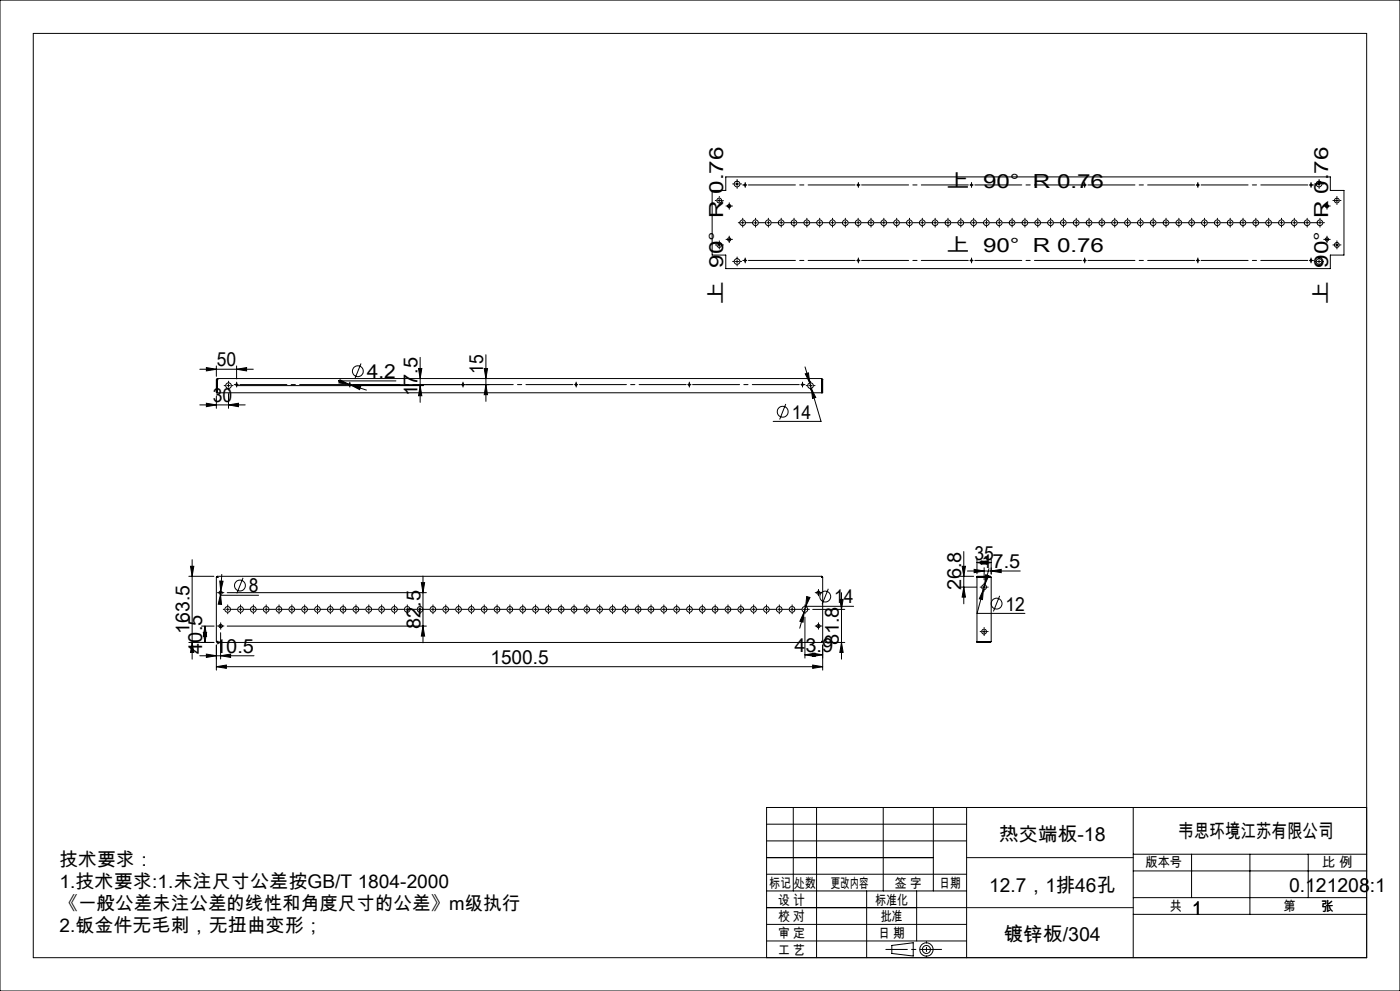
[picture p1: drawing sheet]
<svg xmlns="http://www.w3.org/2000/svg" width="420mm" height="297mm" viewBox="0 0 420 297" stroke-linecap="round" stroke-linejoin="round" font-family="sans-serif">
<g fill="none" stroke="#000" stroke-width=".3">
<path d="M0 0h420v297h-420zM213.6 57.1h4.1v-4.1h181.4v4.1h4.1v19.3h-4.1v4.1h-181.4v-4.1h-4.1zM215.8 59.6v1M220.6 55.1h1M221.1 54.7v.9M358.8 55.5h1M359.3 55v.9M395.2 55.1h1M395.7 54.7v.9M401.1 59.6v1M215.3 73.4h1M215.3 60.1h1"/>
<path d="M215.8 73v.9M218.3 71.8h1M218.3 61.8h1M218.8 61.3v1M218.8 71.3v.9M220.6 78.4h1M221.1 77.9v1M226.2 66.8h.9M226.7 66.3v.9M358.8 78.1h1M359.3 77.6v1M395.2 78.4h1"/>
<path d="M395.7 77.9v1M397.6 71.8h1M397.6 61.8h1M398.1 61.3v1M398.1 71.3v.9M400.6 73.4h.9M400.6 60.1h.9M401.1 73v.9M59.9 110.7h16.1M61.9 110.2l3 .5-3 .5zM64.9 109.7v3.1M64.9 118.7v3.7"/>
<path d="M64.9 113.8v3.9h181.9v-3.9M64.9 113.8h.3M65.2 113.8h.1M65.2 113.7v.1M65.2 113.8v3.9M65.2 113.4v.4M65.2 113.4l-.3 .4M65.2 113.4h181.3M68.1 115.6h.9M68.5 115.1v1M68.5 117.9v4.5M70.9 115.6h56.2"/>
<path d="M71 110.7l3-.5v1zM71 109.7v3.9M102 113.8l2.7 1.4-3-.4zM104.5 115.3h42.3M104.7 115.2l.5 .2M104.9 114.8v1M105.2 115.4l3 .4-.3 1zM105.2 115.4l4.7 1.5M108.3 108.9l-1.9 4.7M118.8 114.2h-17.3l3.2 1M125.6 110.5h.9l-.5 2.9zM126 115.6l.5 3h-.9z"/>
<path d="M126 107.1v13.5M145.3 110.5h1l-.5 2.9zM145.8 115.3l.5 3h-1zM145.8 106.3v14M241.5 110l1.4 4.8M241.6 112l.9-.2 .4 3zM242.7 115.6h.9M242.9 114.8l.5 1.6M243.2 115.1v1M243.4 116.4l1.3 2.7-.9 .3zM243.4 116.4l2.9 9.9h-14.3M246.5 113.4l.1 .4"/>
<path d="M246.5 113.4l.3 .4M246.6 113.8h.1M246.6 113.7v.1M246.6 113.8v3.9M246.6 113.8h.2M59.9 121.4h13.7M61.9 120.9l3 .5-3 .5zM68.5 121.4l3-.5v1zM235.7 121.1l-1.8 4.6M56.7 172.7h7.5M57.1 169.7h1l-.5 3zM57.6 167.7v29.9"/>
<path d="M64.9 173h.3M64.9 173v19.3M65.2 172.7v.3M65.2 173h.1M65.2 172.7h181.4M65.7 177.6h1M65.9 174.1l1 .1-.7 3zM66.1 178.1l.4 3h-1zM66.2 177.2l-.1 1.2h11.5M66.2 177.2l-.1 .9M66.5 172.2l-.3 5M68.2 177.6h59.7"/>
<path d="M72.9 173.2l-1.9 4.6M126.4 174.6h1l-.5 3zM126.9 172.6v20M242 178.8l1 .3-1.3 2.7zM245 177.6h1M245.5 177.2v.9M246.5 173h.1M246.6 172.7l-.1 .3M246.6 173h-.1M246.6 172.7v.3M246.6 173h.2M246.8 173h-.3"/>
<path d="M246.8 173v19.3M248.5 176.5l-1.9 4.6M252 179.6h.9l-.5 3zM252.4 177.6v20M288.1 176h4.9M288.1 172.7h4M288.6 169.7h1l-.5 3zM289.1 176l.5 3h-1zM289.1 165.3v15.7M290.2 171.1h15.9M292.2 170.6l3 .5-3 .5zM293.1 168.6l3-.5v1z"/>
<path d="M293.1 167.6v4.4M293.1 168.6h4.3M293.1 173h4M294.4 168.1l3 .5-3 .5zM294.7 176h1M295 176.7l-.3 3-.9-.2zM295 176.7l-1.9 7.1h14.4M295.2 175.5v1M295.2 170.1v3.7M295.4 175.3l-.4 1.4M295.7 172.3l1 .2-1.3 2.8zM296.7 170.4l-1.3 4.9"/>
<path d="M297 173h.4M297 172.7l.4 .3M297 172.7h-3.9v19.8h3.9M297 172.7v.3M297 173h.1M297.4 167.6v4.4M297.4 173v19.2M297.4 171.1l3-.5v1zM299.9 178.6l-1.9 4.6M56.7 192.5h7.5M57.6 192.5l.5 3h-1zM59.9 196.5h16.3"/>
<path d="M60.5 187.6h3.7M61 189.5h1l-.5 3zM61.5 187.6l.5 3h-1zM61.5 187.6v4.9M61.9 196l3 .5-3 .5zM64.9 192.3h.3M64.9 199.8l3-.5v1zM64.9 193.3v7.5M64.9 199.8h181.9M65.2 192.5h181.4M65.2 192.3v.2M65.2 192.2l-.3 .1"/>
<path d="M65.2 192.2v.1M65.2 192.2v.3M65.2 192.2h.1M65.7 187.6h1M66.2 187.1v1M66.2 196.5l3-.5v1zM66.2 189.6v7.9M68.2 187.6h59.7M126.9 187.6l.5 3h-1zM237.1 182.6h1M237.6 182.1v1M241.2 183.4l-.3 3.1-.9-.3z"/>
<path d="M241.2 183.4l-1.3 4.9M241.5 196.2l3-.4v.9zM241.5 185v12.2M241.5 196.2h5.3M241.7 181.8l-.5 1.6M243.8 199.3l3 .5-3 .5zM243.8 195.8l3 .4-3 .5zM243.8 182.6h9.6M245 187.6h1M245.5 187.1v1M246.5 192.2l.3 .1M246.5 192.2l.1 .1"/>
<path d="M246.5 192.2l.1 .3M246.5 192.2h.1M246.6 192.3v.2M246.6 192.3h.2M246.8 193.3v7.5M247.5 192.5h5.9M252.4 192.5l.5 3h-.9zM256.1 181.7l-14.4 .1M293.1 192.3h3.9M294.7 189.3h1M295.2 188.8v1M297 192.3h.1"/>
<path d="M297 192.3v.2M297.4 192.2l-.4 .1M297.4 192.2l-.4 .3M230 257h50M230 252h60M230 247h60M230 242h180v45h-180zM238 242v25M245 242v45M265 242v25M280 242v25M290 242v45"/>
<path d="M340 242v45M340 256h70M357.5 256v13M375 256v18M392.5 256v13M230 277h60M230 272h60M230 262h60M230 267h60M260 267v20M275 267v15M340 274h70"/>
<path d="M340 269h70M340 261h70M230 282h60M267.5 283.3l6.5-.8v4l-6.5-.8z"/>
<circle cx="221.1" cy="55.1" r=".86"/>
<circle cx="223.5" cy="55.5" r=".25"/>
<circle cx="257.5" cy="55.5" r=".25"/>
<circle cx="291.4" cy="55.5" r=".25"/>
<circle cx="325.4" cy="55.5" r=".25"/>
<circle cx="359.3" cy="55.5" r=".25"/>
<circle cx="393.3" cy="55.5" r=".25"/>
<circle cx="395.7" cy="55.1" r=".85"/>
<circle cx="215.8" cy="73.4" r=".72"/>
<circle cx="215.8" cy="60.1" r=".72"/>
<circle cx="218.8" cy="71.8" r=".49"/>
<circle cx="218.8" cy="61.8" r=".49"/>
<circle cx="221.1" cy="78.4" r=".85"/>
<circle cx="222.8" cy="66.8" r=".84"/>
<circle cx="223.5" cy="78.1" r=".25"/>
<circle cx="226.7" cy="66.8" r=".84"/>
<circle cx="230.5" cy="66.8" r=".84"/>
<circle cx="234.3" cy="66.8" r=".84"/>
<circle cx="238.2" cy="66.8" r=".84"/>
<circle cx="242" cy="66.8" r=".85"/>
<circle cx="245.9" cy="66.8" r=".85"/>
<circle cx="249.7" cy="66.8" r=".85"/>
<circle cx="253.6" cy="66.8" r=".85"/>
<circle cx="257.4" cy="66.8" r=".85"/>
<circle cx="257.5" cy="78.1" r=".25"/>
<circle cx="261.3" cy="66.8" r=".85"/>
<circle cx="265.1" cy="66.8" r=".84"/>
<circle cx="269" cy="66.8" r=".84"/>
<circle cx="272.8" cy="66.8" r=".84"/>
<circle cx="276.7" cy="66.8" r=".84"/>
<circle cx="280.5" cy="66.8" r=".84"/>
<circle cx="284.4" cy="66.8" r=".84"/>
<circle cx="288.2" cy="66.8" r=".85"/>
<circle cx="291.4" cy="78.1" r=".25"/>
<circle cx="292.1" cy="66.8" r=".85"/>
<circle cx="295.9" cy="66.8" r=".85"/>
<circle cx="299.8" cy="66.8" r=".85"/>
<circle cx="303.6" cy="66.8" r=".85"/>
<circle cx="307.5" cy="66.8" r=".84"/>
<circle cx="311.3" cy="66.8" r=".84"/>
<circle cx="315.2" cy="66.8" r=".84"/>
<circle cx="319" cy="66.8" r=".84"/>
<circle cx="322.9" cy="66.8" r=".84"/>
<circle cx="325.4" cy="78.1" r=".25"/>
<circle cx="326.7" cy="66.8" r=".84"/>
<circle cx="330.6" cy="66.8" r=".85"/>
<circle cx="334.4" cy="66.8" r=".85"/>
<circle cx="338.2" cy="66.8" r=".85"/>
<circle cx="342.1" cy="66.8" r=".85"/>
<circle cx="345.9" cy="66.8" r=".85"/>
<circle cx="349.8" cy="66.8" r=".85"/>
<circle cx="353.7" cy="66.8" r=".84"/>
<circle cx="357.5" cy="66.8" r=".84"/>
<circle cx="359.3" cy="78.1" r=".25"/>
<circle cx="361.3" cy="66.8" r=".84"/>
<circle cx="365.2" cy="66.8" r=".84"/>
<circle cx="369" cy="66.8" r=".84"/>
<circle cx="372.9" cy="66.8" r=".84"/>
<circle cx="376.7" cy="66.8" r=".85"/>
<circle cx="380.6" cy="66.8" r=".85"/>
<circle cx="384.4" cy="66.8" r=".85"/>
<circle cx="388.3" cy="66.8" r=".85"/>
<circle cx="392.1" cy="66.8" r=".85"/>
<circle cx="393.3" cy="78.1" r=".25"/>
<circle cx="395.7" cy="78.4" r=".84"/>
<circle cx="396" cy="66.8" r=".84"/>
<circle cx="398.1" cy="71.8" r=".49"/>
<circle cx="398.1" cy="61.8" r=".49"/>
<circle cx="401.1" cy="60.1" r=".72"/>
<circle cx="401.1" cy="73.4" r=".72"/>
<circle cx="68.6" cy="115.6" r=".85"/>
<circle cx="71" cy="115.3" r=".25"/>
<circle cx="104.9" cy="115.3" r=".25"/>
<circle cx="107.3" cy="111.2" r="1.63"/>
<circle cx="138.9" cy="115.3" r=".25"/>
<circle cx="172.8" cy="115.3" r=".25"/>
<circle cx="206.8" cy="115.3" r=".25"/>
<circle cx="240.7" cy="115.3" r=".25"/>
<circle cx="243.1" cy="115.6" r=".85"/>
<circle cx="234.8" cy="123.4" r="1.63"/>
<circle cx="66.2" cy="177.6" r=".49"/>
<circle cx="72" cy="175.5" r="1.64"/>
<circle cx="245.5" cy="177.6" r=".49"/>
<circle cx="247.6" cy="178.8" r="1.62"/>
<circle cx="295.2" cy="176" r=".71"/>
<circle cx="66.2" cy="187.6" r=".49"/>
<circle cx="68.3" cy="182.6" r=".85"/>
<circle cx="72.1" cy="182.6" r=".85"/>
<circle cx="76" cy="182.6" r=".85"/>
<circle cx="79.8" cy="182.6" r=".85"/>
<circle cx="83.7" cy="182.6" r=".85"/>
<circle cx="87.5" cy="182.6" r=".85"/>
<circle cx="91.4" cy="182.6" r=".86"/>
<circle cx="95.2" cy="182.6" r=".86"/>
<circle cx="99.1" cy="182.6" r=".86"/>
<circle cx="102.9" cy="182.6" r=".86"/>
<circle cx="106.8" cy="182.6" r=".86"/>
<circle cx="110.6" cy="182.6" r=".85"/>
<circle cx="114.5" cy="182.6" r=".85"/>
<circle cx="118.3" cy="182.6" r=".85"/>
<circle cx="122.2" cy="182.6" r=".85"/>
<circle cx="126" cy="182.6" r=".85"/>
<circle cx="129.9" cy="182.6" r=".85"/>
<circle cx="133.7" cy="182.6" r=".86"/>
<circle cx="137.6" cy="182.6" r=".86"/>
<circle cx="141.4" cy="182.6" r=".86"/>
<circle cx="145.3" cy="182.6" r=".86"/>
<circle cx="149.1" cy="182.6" r=".86"/>
<circle cx="153" cy="182.6" r=".86"/>
<circle cx="156.8" cy="182.6" r=".85"/>
<circle cx="160.7" cy="182.6" r=".85"/>
<circle cx="164.5" cy="182.6" r=".85"/>
<circle cx="168.3" cy="182.6" r=".85"/>
<circle cx="172.2" cy="182.6" r=".85"/>
<circle cx="176" cy="182.6" r=".85"/>
<circle cx="179.9" cy="182.6" r=".86"/>
<circle cx="183.8" cy="182.6" r=".86"/>
<circle cx="187.6" cy="182.6" r=".86"/>
<circle cx="191.4" cy="182.6" r=".86"/>
<circle cx="195.3" cy="182.6" r=".86"/>
<circle cx="199.1" cy="182.6" r=".85"/>
<circle cx="203" cy="182.6" r=".85"/>
<circle cx="206.8" cy="182.6" r=".85"/>
<circle cx="210.7" cy="182.6" r=".85"/>
<circle cx="214.5" cy="182.6" r=".85"/>
<circle cx="218.4" cy="182.6" r=".85"/>
<circle cx="222.2" cy="182.6" r=".86"/>
<circle cx="226.1" cy="182.6" r=".86"/>
<circle cx="229.9" cy="182.6" r=".86"/>
<circle cx="233.8" cy="182.6" r=".86"/>
<circle cx="237.6" cy="182.6" r=".86"/>
<circle cx="241.5" cy="182.6" r=".86"/>
<circle cx="245.5" cy="187.6" r=".49"/>
<circle cx="295.2" cy="189.3" r=".73"/>
<circle cx="299" cy="180.9" r="1.62"/>
<circle cx="277.9" cy="284.6" r="2"/>
<circle cx="277.9" cy="284.6" r="1.22"/>
</g>
<g fill="none" stroke="#000" stroke-width=".3" stroke-dasharray="30.5 1.3 1.3 1.3">
<path d="M215.8 59.1v-.2M220.2 55.1h-.4M221.1 54.2v-.4M221.1 56.1v.4M222.1 55.1h.4M223.1 55.4h-.3M223.6 55.4v-.5M223.6 55.4h-.5M223.6 55.4v.5M223.6 55.4h.4M223.6 54.9v-.2M223.6 55.9v.3"/>
<path d="M257.5 55.4v-.5M257.5 55.4h-.5M257.5 55.4v.5M257.5 55.4h.5M257.5 54.9v-.2M257.5 55.9v.3M291.5 55.4v-.5M291.5 55.4h-.5M291.5 55.4v.5M291.5 55.4h.4M291.5 54.9v-.2M291.5 55.9v.3"/>
<path d="M325.4 55.4v-.5M325.4 55.4h-.5M325.4 55.4v.5M325.4 55.4h.5M325.4 54.9v-.2M325.4 55.9v.3M359.4 54.9v-.2M359.4 55.9v.3M393.3 55.4v-.5M393.3 55.4h-.5M393.3 55.4v.5M393.3 55.4h.5"/>
<path d="M393.3 54.9v-.2M393.3 55.9v.3M393.8 55.4h.2M394.8 55.1h-.4M395.7 54.2v-.4M395.7 56.1v.4M396.7 55.1h.4M401.1 59.1v-.2M214.8 73.4h-.2M214.8 60.1h-.2M215.8 72.4v-.2M215.8 74.4v.2"/>
<path d="M215.8 61.1v.2M216.8 73.4h.2M216.8 60.1h.2M218.3 71.7h-.5M218.3 61.7h-.5M218.8 71.3v-.5M218.8 72.2v.5M218.8 61.3v-.5M218.8 62.2v.5M219.3 71.7h.4M219.3 61.7h.4M220.2 78.4h-.4"/>
<path d="M221.1 77.4v-.4M221.1 79.3v.4M221.8 66.7h-.3M222.1 78.4h.4M222.8 66.7v-.4M222.8 66.7h-.5M222.8 66.7v.5M222.8 66.7h.5M222.8 65.8v-.4M222.8 67.7v.4M223.1 78.1h-.3M223.6 78.1v-.5"/>
<path d="M223.6 78.1h-.5M223.6 78.1v.4M223.6 78.1h.4M223.6 77.6v-.3M223.6 78.5v.3M223.8 66.7h1.9M226.7 65.8v-.4M226.7 67.7v.4M227.6 66.7h1.9M230.5 66.7v-.4M230.5 66.7h-.5M230.5 66.7v.5"/>
<path d="M230.5 66.7h.5M230.5 65.8v-.4M230.5 67.7v.4M231.5 66.7h1.9M234.4 66.7v-.4M234.4 66.7h-.5M234.4 66.7v.5M234.4 66.7h.4M234.4 65.8v-.4M234.4 67.7v.4M235.3 66.7h1.9M238.2 66.7v-.4"/>
<path d="M238.2 66.7h-.5M238.2 66.7v.5M238.2 66.7h.5M238.2 65.8v-.4M238.2 67.7v.4M239.2 66.7h1.9M242.1 66.7v-.4M242.1 66.7h-.5M242.1 66.7v.5M242.1 66.7h.4M242.1 65.8v-.4M242.1 67.7v.4"/>
<path d="M243 66.7h1.9M245.9 66.7v-.4M245.9 66.7h-.5M245.9 66.7v.5M245.9 66.7h.5M245.9 65.8v-.4M245.9 67.7v.4M246.9 66.7h1.9M249.8 66.7v-.4M249.8 66.7h-.5M249.8 66.7v.5M249.8 66.7h.4"/>
<path d="M249.8 65.8v-.4M249.8 67.7v.4M250.7 66.7h1.9M253.6 66.7v-.4M253.6 66.7h-.5M253.6 66.7v.5M253.6 66.7h.5M253.6 65.8v-.4M253.6 67.7v.4M254.6 66.7h1.9M257.5 66.7v-.4M257.5 66.7h-.5"/>
<path d="M257.5 66.7v.5M257.5 66.7h.4M257.5 65.8v-.4M257.5 67.7v.4M257.5 78.1v-.5M257.5 78.1h-.5M257.5 78.1v.4M257.5 78.1h.5M257.5 77.6v-.3M257.5 78.5v.3M258.4 66.7h1.9M261.3 66.7v-.4"/>
<path d="M261.3 66.7h-.5M261.3 66.7v.5M261.3 66.7h.5M261.3 65.8v-.4M261.3 67.7v.4M262.3 66.7h1.9M265.2 66.7v-.4M265.2 66.7h-.5M265.2 66.7v.5M265.2 66.7h.4M265.2 65.8v-.4M265.2 67.7v.4"/>
<path d="M266.1 66.7h1.9M269 66.7v-.4M269 66.7h-.5M269 66.7v.5M269 66.7h.5M269 65.8v-.4M269 67.7v.4M270 66.7h1.9M272.8 66.7v-.4M272.8 66.7h-.4M272.8 66.7v.5M272.8 66.7h.5"/>
<path d="M272.8 65.8v-.4M272.8 67.7v.4M273.8 66.7h1.9M276.7 66.7v-.4M276.7 66.7h-.5M276.7 66.7v.5M276.7 66.7h.5M276.7 65.8v-.4M276.7 67.7v.4M277.7 66.7h1.9M280.5 66.7v-.4M280.5 66.7h-.4"/>
<path d="M280.5 66.7v.5M280.5 66.7h.5M280.5 65.8v-.4M280.5 67.7v.4M281.5 66.7h1.9M284.4 66.7v-.4M284.4 66.7h-.5M284.4 66.7v.5M284.4 66.7h.5M284.4 65.8v-.4M284.4 67.7v.4M285.4 66.7h1.9"/>
<path d="M288.2 66.7v-.4M288.2 66.7h-.4M288.2 66.7v.5M288.2 66.7h.5M288.2 65.8v-.4M288.2 67.7v.4M289.2 66.7h1.9M291.5 78.1v-.5M291.5 78.1h-.5M291.5 78.1v.4M291.5 78.1h.4M291.5 77.6v-.3"/>
<path d="M291.5 78.5v.3M292.1 66.7v-.4M292.1 66.7h-.5M292.1 66.7v.5M292.1 66.7h.5M292.1 65.8v-.4M292.1 67.7v.4M293.1 66.7h1.9M295.9 66.7v-.4M295.9 66.7h-.4M295.9 66.7v.5M295.9 66.7h.5"/>
<path d="M295.9 65.8v-.4M295.9 67.7v.4M296.9 66.7h1.9M299.8 66.7v-.4M299.8 66.7h-.5M299.8 66.7v.5M299.8 66.7h.5M299.8 65.8v-.4M299.8 67.7v.4M300.8 66.7h1.9M303.6 66.7v-.4M303.6 66.7h-.5"/>
<path d="M303.6 66.7v.5M303.6 66.7h.5M303.6 65.8v-.4M303.6 67.7v.4M304.6 66.7h1.9M307.5 66.7v-.4M307.5 66.7h-.5M307.5 66.7v.5M307.5 66.7h.5M307.5 65.8v-.4M307.5 67.7v.4M308.5 66.7h1.9"/>
<path d="M311.3 66.7v-.4M311.3 66.7h-.5M311.3 66.7v.5M311.3 66.7h.5M311.3 65.8v-.4M311.3 67.7v.4M312.3 66.7h1.9M315.2 66.7v-.4M315.2 66.7h-.5M315.2 66.7v.5M315.2 66.7h.5M315.2 65.8v-.4"/>
<path d="M315.2 67.7v.4M316.1 66.7h2M319 66.7v-.4M319 66.7h-.5M319 66.7v.5M319 66.7h.5M319 65.8v-.4M319 67.7v.4M320 66.7h1.9M322.9 66.7v-.4M322.9 66.7h-.5M322.9 66.7v.5"/>
<path d="M322.9 66.7h.5M322.9 65.8v-.4M322.9 67.7v.4M323.8 66.7h2M325.4 78.1v-.5M325.4 78.1h-.5M325.4 78.1v.4M325.4 78.1h.5M325.4 77.6v-.3M325.4 78.5v.3M326.7 66.7v-.4M326.7 66.7h-.5"/>
<path d="M326.7 66.7v.5M326.7 66.7h.5M326.7 65.8v-.4M326.7 67.7v.4M327.7 66.7h1.9M330.6 66.7v-.4M330.6 66.7h-.5M330.6 66.7v.5M330.6 66.7h.5M330.6 65.8v-.4M330.6 67.7v.4M331.5 66.7h2"/>
<path d="M334.4 66.7v-.4M334.4 66.7h-.5M334.4 66.7v.5M334.4 66.7h.5M334.4 65.8v-.4M334.4 67.7v.4M335.4 66.7h1.9M338.3 66.7v-.4M338.3 66.7h-.5M338.3 66.7v.5M338.3 66.7h.5M338.3 65.8v-.4"/>
<path d="M338.3 67.7v.4M339.2 66.7h1.9M342.1 66.7v-.4M342.1 66.7h-.5M342.1 66.7v.5M342.1 66.7h.5M342.1 65.8v-.4M342.1 67.7v.4M343.1 66.7h1.9M346 66.7v-.4M346 66.7h-.5M346 66.7v.5"/>
<path d="M346 66.7h.5M346 65.8v-.4M346 67.7v.4M346.9 66.7h1.9M349.8 66.7v-.4M349.8 66.7h-.5M349.8 66.7v.5M349.8 66.7h.5M349.8 65.8v-.4M349.8 67.7v.4M350.8 66.7h1.9M353.7 66.7v-.4"/>
<path d="M353.7 66.7h-.5M353.7 66.7v.5M353.7 66.7h.4M353.7 65.8v-.4M353.7 67.7v.4M354.6 66.7h1.9M357.5 66.7v-.4M357.5 66.7h-.5M357.5 66.7v.5M357.5 66.7h.5M357.5 65.8v-.4M357.5 67.7v.4"/>
<path d="M358.5 66.7h1.9M359.4 77.6v-.3M359.4 78.5v.3M361.4 66.7v-.4M361.4 66.7h-.5M361.4 66.7v.5M361.4 66.7h.4M361.4 65.8v-.4M361.4 67.7v.4M362.3 66.7h1.9M365.2 66.7v-.4M365.2 66.7h-.5"/>
<path d="M365.2 66.7v.5M365.2 66.7h.5M365.2 65.8v-.4M365.2 67.7v.4M366.2 66.7h1.9M369.1 66.7v-.4M369.1 66.7h-.5M369.1 66.7v.5M369.1 66.7h.4M369.1 65.8v-.4M369.1 67.7v.4M370 66.7h1.9"/>
<path d="M372.9 66.7v-.4M372.9 66.7h-.5M372.9 66.7v.5M372.9 66.7h.5M372.9 65.8v-.4M372.9 67.7v.4M373.9 66.7h1.9M376.8 66.7v-.4M376.8 66.7h-.5M376.8 66.7v.5M376.8 66.7h.4M376.8 65.8v-.4"/>
<path d="M376.8 67.7v.4M377.7 66.7h1.9M380.6 66.7v-.4M380.6 66.7h-.5M380.6 66.7v.5M380.6 66.7h.5M380.6 65.8v-.4M380.6 67.7v.4M381.6 66.7h1.9M384.5 66.7v-.4M384.5 66.7h-.5M384.5 66.7v.5"/>
<path d="M384.5 66.7h.4M384.5 65.8v-.4M384.5 67.7v.4M385.4 66.7h1.9M388.3 66.7v-.4M388.3 66.7h-.5M388.3 66.7v.5M388.3 66.7h.5M388.3 65.8v-.4M388.3 67.7v.4M389.3 66.7h1.9M392.1 66.7v-.4"/>
<path d="M392.1 66.7h-.4M392.1 66.7v.5M392.1 66.7h.5M392.1 65.8v-.4M392.1 67.7v.4M393.1 66.7h1.9M393.3 78.1v-.5M393.3 78.1h-.5M393.3 78.1v.4M393.3 78.1h.5M393.3 77.6v-.3M393.3 78.5v.3"/>
<path d="M393.8 78.1h.2M394.8 78.4h-.4M395.7 77.4v-.4M395.7 79.3v.4M396 66.7v-.4M396 66.7h-.5M396 66.7v.5M396 66.7h.5M396 65.8v-.4M396 67.7v.4M396.7 78.4h.4M397 66.7h.3"/>
<path d="M397.6 71.7h-.5M397.6 61.7h-.5M398.1 71.3v-.5M398.1 72.2v.5M398.1 61.3v-.5M398.1 62.2v.5M398.6 71.7h.5M398.6 61.7h.5M400.1 73.4h-.2M400.1 60.1h-.2M401.1 72.4v-.2M401.1 74.4v.2"/>
<path d="M401.1 61.1v.2M402 73.4h.3M402 60.1h.3M67.6 115.6h-.4M68.6 114.6v-.4M68.6 116.5v.4M69.5 115.6h.4M70.5 115.3h-.2M71 115.3v-.5M71 115.3h-.5M71 115.3v.4M71 115.3h.5"/>
<path d="M71 114.8v-.3M71 115.7v.3M104.9 114.8v-.3M104.9 115.7v.3M138.9 115.3v-.5M138.9 115.3h-.5M138.9 115.3v.4M138.9 115.3h.5M138.9 114.8v-.3M138.9 115.7v.3M172.9 115.3v-.5M172.9 115.3h-.5"/>
<path d="M172.9 115.3v.4M172.9 115.3h.4M172.9 114.8v-.3M172.9 115.7v.3M206.8 115.3v-.5M206.8 115.3h-.5M206.8 115.3v.4M206.8 115.3h.5M206.8 114.8v-.3M206.8 115.7v.3M240.8 115.3v-.5M240.8 115.3h-.5"/>
<path d="M240.8 115.3v.4M240.8 115.3h.4M240.8 114.8v-.3M240.8 115.7v.3M241.2 115.3h.3M242.2 115.6h-.4M243.2 114.6v-.4M243.2 116.5v.4M244.1 115.6h.4M65.7 177.6h-.5M66.2 177.1v-.5M66.2 178.1v.5"/>
<path d="M66.7 177.6h.5M245.1 177.6h-.5M245.5 177.1v-.5M245.5 178.1v.5M246 177.6h.5M294.3 176h-.3M295.2 175v-.3M295.2 176.9v.3M296.2 176h.3M65.7 187.6h-.5M66.2 187.1v-.5M66.2 188.1v.5"/>
<path d="M66.7 187.6h.5M67.3 182.6h-.3M68.3 182.6v-.5M68.3 182.6h-.5M68.3 182.6v.5M68.3 182.6h.5M68.3 181.6v-.3M68.3 183.6v.3M69.3 182.6h1.9M72.2 182.6v-.5M72.2 182.6h-.5M72.2 182.6v.5"/>
<path d="M72.2 182.6h.4M72.2 181.6v-.3M72.2 183.6v.3M73.1 182.6h1.9M76 182.6v-.5M76 182.6h-.5M76 182.6v.5M76 182.6h.5M76 181.6v-.3M76 183.6v.3M77 182.6h1.9M79.9 182.6v-.5"/>
<path d="M79.9 182.6h-.5M79.9 182.6v.5M79.9 182.6h.4M79.9 181.6v-.3M79.9 183.6v.3M80.8 182.6h1.9M83.7 182.6v-.5M83.7 182.6h-.5M83.7 182.6v.5M83.7 182.6h.5M83.7 181.6v-.3M83.7 183.6v.3"/>
<path d="M84.7 182.6h1.9M87.6 182.6v-.5M87.6 182.6h-.5M87.6 182.6v.5M87.6 182.6h.4M87.6 181.6v-.3M87.6 183.6v.3M88.5 182.6h1.9M91.4 182.6v-.5M91.4 182.6h-.5M91.4 182.6v.5M91.4 182.6h.5"/>
<path d="M91.4 181.6v-.3M91.4 183.6v.3M92.4 182.6h1.9M95.3 182.6v-.5M95.3 182.6h-.5M95.3 182.6v.5M95.3 182.6h.4M95.3 181.6v-.3M95.3 183.6v.3M96.2 182.6h1.9M99.1 182.6v-.5M99.1 182.6h-.5"/>
<path d="M99.1 182.6v.5M99.1 182.6h.5M99.1 181.6v-.3M99.1 183.6v.3M100.1 182.6h1.9M102.9 182.6v-.5M102.9 182.6h-.4M102.9 182.6v.5M102.9 182.6h.5M102.9 181.6v-.3M102.9 183.6v.3M103.9 182.6h1.9"/>
<path d="M106.8 182.6v-.5M106.8 182.6h-.5M106.8 182.6v.5M106.8 182.6h.5M106.8 181.6v-.3M106.8 183.6v.3M107.8 182.6h1.9M110.6 182.6v-.5M110.6 182.6h-.4M110.6 182.6v.5M110.6 182.6h.5M110.6 181.6v-.3"/>
<path d="M110.6 183.6v.3M111.6 182.6h1.9M114.5 182.6v-.5M114.5 182.6h-.5M114.5 182.6v.5M114.5 182.6h.5M114.5 181.6v-.3M114.5 183.6v.3M115.5 182.6h1.9M118.3 182.6v-.5M118.3 182.6h-.4M118.3 182.6v.5"/>
<path d="M118.3 182.6h.5M118.3 181.6v-.3M118.3 183.6v.3M119.3 182.6h1.9M122.2 182.6v-.5M122.2 182.6h-.5M122.2 182.6v.5M122.2 182.6h.5M122.2 181.6v-.3M122.2 183.6v.3M123.2 182.6h1.9M126 182.6v-.5"/>
<path d="M126 182.6h-.4M126 182.6v.5M126 182.6h.5M126 181.6v-.3M126 183.6v.3M127 182.6h1.9M129.9 182.6v-.5M129.9 182.6h-.5M129.9 182.6v.5M129.9 182.6h.5M129.9 181.6v-.3M129.9 183.6v.3"/>
<path d="M130.9 182.6h1.9M133.7 182.6v-.5M133.7 182.6h-.4M133.7 182.6v.5M133.7 182.6h.5M133.7 181.6v-.3M133.7 183.6v.3M134.7 182.6h1.9M137.6 182.6v-.5M137.6 182.6h-.5M137.6 182.6v.5M137.6 182.6h.5"/>
<path d="M137.6 181.6v-.3M137.6 183.6v.3M138.6 182.6h1.9M141.4 182.6v-.5M141.4 182.6h-.5M141.4 182.6v.5M141.4 182.6h.5M141.4 181.6v-.3M141.4 183.6v.3M142.4 182.6h1.9M145.3 182.6v-.5M145.3 182.6h-.5"/>
<path d="M145.3 182.6v.5M145.3 182.6h.5M145.3 181.6v-.3M145.3 183.6v.3M146.3 182.6h1.9M149.1 182.6v-.5M149.1 182.6h-.5M149.1 182.6v.5M149.1 182.6h.5M149.1 181.6v-.3M149.1 183.6v.3M150.1 182.6h1.9"/>
<path d="M153 182.6v-.5M153 182.6h-.5M153 182.6v.5M153 182.6h.5M153 181.6v-.3M153 183.6v.3M153.9 182.6h2M156.8 182.6v-.5M156.8 182.6h-.5M156.8 182.6v.5M156.8 182.6h.5M156.8 181.6v-.3"/>
<path d="M156.8 183.6v.3M157.8 182.6h1.9M160.7 182.6v-.5M160.7 182.6h-.5M160.7 182.6v.5M160.7 182.6h.5M160.7 181.6v-.3M160.7 183.6v.3M161.6 182.6h2M164.5 182.6v-.5M164.5 182.6h-.5M164.5 182.6v.5"/>
<path d="M164.5 182.6h.5M164.5 181.6v-.3M164.5 183.6v.3M165.5 182.6h1.9M168.4 182.6v-.5M168.4 182.6h-.5M168.4 182.6v.5M168.4 182.6h.5M168.4 181.6v-.3M168.4 183.6v.3M169.3 182.6h2M172.2 182.6v-.5"/>
<path d="M172.2 182.6h-.5M172.2 182.6v.5M172.2 182.6h.5M172.2 181.6v-.3M172.2 183.6v.3M173.2 182.6h1.9M176.1 182.6v-.5M176.1 182.6h-.5M176.1 182.6v.5M176.1 182.6h.5M176.1 181.6v-.3M176.1 183.6v.3"/>
<path d="M177 182.6h1.9M179.9 182.6v-.5M179.9 182.6h-.5M179.9 182.6v.5M179.9 182.6h.5M179.9 181.6v-.3M179.9 183.6v.3M180.9 182.6h1.9M183.8 182.6v-.5M183.8 182.6h-.5M183.8 182.6v.5M183.8 182.6h.4"/>
<path d="M183.8 181.6v-.3M183.8 183.6v.3M184.7 182.6h1.9M187.6 182.6v-.5M187.6 182.6h-.5M187.6 182.6v.5M187.6 182.6h.5M187.6 181.6v-.3M187.6 183.6v.3M188.6 182.6h1.9M191.5 182.6v-.5M191.5 182.6h-.5"/>
<path d="M191.5 182.6v.5M191.5 182.6h.4M191.5 181.6v-.3M191.5 183.6v.3M192.4 182.6h1.9M195.3 182.6v-.5M195.3 182.6h-.5M195.3 182.6v.5M195.3 182.6h.5M195.3 181.6v-.3M195.3 183.6v.3M196.3 182.6h1.9"/>
<path d="M199.2 182.6v-.5M199.2 182.6h-.5M199.2 182.6v.5M199.2 182.6h.4M199.2 181.6v-.3M199.2 183.6v.3M200.1 182.6h1.9M203 182.6v-.5M203 182.6h-.5M203 182.6v.5M203 182.6h.5M203 181.6v-.3"/>
<path d="M203 183.6v.3M204 182.6h1.9M206.9 182.6v-.5M206.9 182.6h-.5M206.9 182.6v.5M206.9 182.6h.4M206.9 181.6v-.3M206.9 183.6v.3M207.8 182.6h1.9M210.7 182.6v-.5M210.7 182.6h-.5M210.7 182.6v.5"/>
<path d="M210.7 182.6h.5M210.7 181.6v-.3M210.7 183.6v.3M211.7 182.6h1.9M214.6 182.6v-.5M214.6 182.6h-.5M214.6 182.6v.5M214.6 182.6h.4M214.6 181.6v-.3M214.6 183.6v.3M215.5 182.6h1.9M218.4 182.6v-.5"/>
<path d="M218.4 182.6h-.5M218.4 182.6v.5M218.4 182.6h.5M218.4 181.6v-.3M218.4 183.6v.3M219.4 182.6h1.9M222.2 182.6v-.5M222.2 182.6h-.4M222.2 182.6v.5M222.2 182.6h.5M222.2 181.6v-.3M222.2 183.6v.3"/>
<path d="M223.2 182.6h1.9M226.1 182.6v-.5M226.1 182.6h-.5M226.1 182.6v.5M226.1 182.6h.5M226.1 181.6v-.3M226.1 183.6v.3M227.1 182.6h1.9M229.9 182.6v-.5M229.9 182.6h-.4M229.9 182.6v.5M229.9 182.6h.5"/>
<path d="M229.9 181.6v-.3M229.9 183.6v.3M230.9 182.6h1.9M233.8 182.6v-.5M233.8 182.6h-.5M233.8 182.6v.5M233.8 182.6h.5M233.8 181.6v-.3M233.8 183.6v.3M234.8 182.6h1.9M237.6 181.6v-.3M237.6 183.6v.3"/>
<path d="M238.6 182.6h1.9M241.5 182.6v-.5M241.5 182.6h-.5M241.5 182.6v.5M241.5 182.6h.5M241.5 181.6v-.3M241.5 183.6v.3M242.5 182.6h.3M245.1 187.6h-.5M245.5 187.1v-.5M245.5 188.1v.5M246 187.6h.5"/>
<path d="M294.3 189.3h-.3M295.2 188.3v-.2M295.2 190.2v.3M296.2 189.3h.3"/>
</g>
<g fill="none" stroke="#000" stroke-width=".3" stroke-dasharray="30.5 1.3 1.3 1.3" stroke-dashoffset="16.4">
<path d="M224.5 55.4h32M258.5 55.4h32M292.4 55.4h32M326.4 55.4h32M360.3 55.4h32M224.5 78.1h32M258.5 78.1h32M292.4 78.1h32M326.4 78.1h32M360.3 78.1h32M72 115.3h32M105.9 115.3h32"/>
<path d="M139.9 115.3h32M173.8 115.3h32M207.8 115.3h32"/>
</g>
<path d="M265.8 284.5h16.7" fill="none" stroke="#000" stroke-width=".3" stroke-dasharray="30.5 1.3 1.3 1.3" stroke-dashoffset="24"/>
<path d="M277.9 282.2v4.7" fill="none" stroke="#000" stroke-width=".3" stroke-dasharray="30.5 1.3 1.3 1.3" stroke-dashoffset="30"/>
<path d="M10 10h400v277h-400zM290 257h50M290 272h50" fill="none" stroke="#0a0605" stroke-width=".3"/>
<g fill="#000">
<path d="M288.6 169.7h1l-.5 3zM289.1 176l.5 3h-1z"/>
<path d="M293.1 168.6l3-.5v1zM294.4 168.1l3 .5-3 .5z"/>
<path d="M57.6 192.5l.5 3h-1zM57.1 169.7h1l-.5 3zM252.4 192.5l.5 3h-.9zM252 179.6h.9l-.5 3zM126.9 187.6l.5 3h-1zM126.4 174.6h1l-.5 3zM61 189.5h1l-.5 3zM61.5 187.6l.5 3h-1zM145.8 115.3l.5 3h-1zM145.3 110.5h1l-.5 2.9zM126 115.6l.5 3h-.9zM125.6 110.5h.9l-.5 2.9z"/>
<path d="M241.5 196.2l3-.4v.9zM243.8 195.8l3 .4-3 .5zM241.2 183.4l-1.2 2.8 .9 .3zM242 178.8l-.3 3 1.3-2.7zM61.9 196l3 .5-3 .5zM66.2 196.5l3-.5v1zM65.9 174.1l.3 3.1 .7-3zM66.1 178.1l-.6 3h1zM292.2 170.6l3 .5-3 .5zM297.4 171.1l3-.5v1zM295.7 172.3l-.3 3 1.3-2.8zM295 176.7l-1.2 2.8 .9 .2zM61.9 110.2l3 .5-3 .5zM71 110.7l3-.5v1zM241.6 112l1.3 2.8-.4-3zM243.4 116.4l.4 3 .9-.3zM105.2 115.4l2.7 1.4 .3-1zM102 113.8l-.3 1 3 .4z"/>
<path d="M243.8 199.3l3 .5-3 .5zM64.9 199.8l3-.5v1zM68.5 121.4l3-.5v1zM61.9 120.9l3 .5-3 .5z"/>
</g>
<g font-size="5.8">
<text x="283.7" y="56.2">上 90° R 0.76</text>
<text x="283.7" y="75.6">上 90° R 0.76</text>
<text x="216.9" y="91.5" transform="rotate(-90 216.9 91.5)">上 90° R 0.76</text>
<text x="398.4" y="91.5" transform="rotate(-90 398.4 91.5)">上 90° R 0.76</text>
<text x="65.1" y="109.8">50</text>
<text x="110.1" y="113.3">4.2</text>
<text x="145" y="112.1" transform="rotate(-90 145 112.1)">15</text>
<text x="125.3" y="118.7" transform="rotate(-90 125.3 118.7)">17.5</text>
<text x="63.8" y="120.5">30</text>
<text x="237.5" y="125.5">14</text>
<text x="292.3" y="167.8">35</text>
<text x="294.5" y="170.3">17.5</text>
<text x="74.7" y="177.6">8</text>
<text x="288.3" y="176.9" transform="rotate(-90 288.3 176.9)">26.8</text>
<text x="250.3" y="180.9">14</text>
<text x="301.7" y="183">12</text>
<text x="56.8" y="189.9" transform="rotate(-90 56.8 189.9)">163.5</text>
<text x="126.1" y="188.4" transform="rotate(-90 126.1 188.4)">82.5</text>
<text x="60.7" y="195.9" transform="rotate(-90 60.7 195.9)">40.5</text>
<text x="64.6" y="195.7">10.5</text>
<text x="238.3" y="195.4">43.9</text>
<text x="251.7" y="193.4" transform="rotate(-90 251.7 193.4)">81.8</text>
<text x="147.1" y="199">1500.5</text>
<text x="353.6" y="251.1">韦思环境江苏有限公司</text>
<text x="299.7" y="252.1">热交端板-18</text>
<text x="296.8" y="267.2">12.7，1排46孔</text>
<text x="386.7" y="267.2">0.121208:1</text>
<text x="357.6" y="274.2">1</text>
<text x="301.2" y="282.1">镀锌板/304</text>
</g>
<g font-size="5.6">
<text x="17.9" y="259.4">技术要求：</text>
<text x="17.9" y="266.1">1.技术要求:1.未注尺寸公差按GB/T 1804-2000</text>
<text x="17.9" y="272.7">《一般公差未注公差的线性和角度尺寸的公差》m级执行</text>
<text x="17.9" y="279.4">2.钣金件无毛刺，无扭曲变形；</text>
</g>
<g font-size="4.1">
<text x="343.7" y="259.9">版本号</text>
<text x="396.6" y="259.9">比 例</text>
<text x="230.9" y="266.1">标记</text>
<text x="238.3" y="266.1">处数</text>
<text x="249.2" y="266.1">更改内容</text>
<text x="268.4" y="266.2">签 字</text>
<text x="281.7" y="266.2">日期</text>
<text x="233.4" y="271.2">设 计</text>
<text x="262.6" y="271.2">标准化</text>
<text x="351" y="272.9">共</text>
<text x="385" y="272.9">第</text>
<text x="396.5" y="272.9">张</text>
<text x="233.4" y="276.1">校 对</text>
<text x="233.4" y="281.2">审 定</text>
<text x="263.4" y="281.2">日 期</text>
<text x="264.2" y="276.1">批准</text>
<text x="233.4" y="286.2">工 艺</text>
</g>
</svg>
